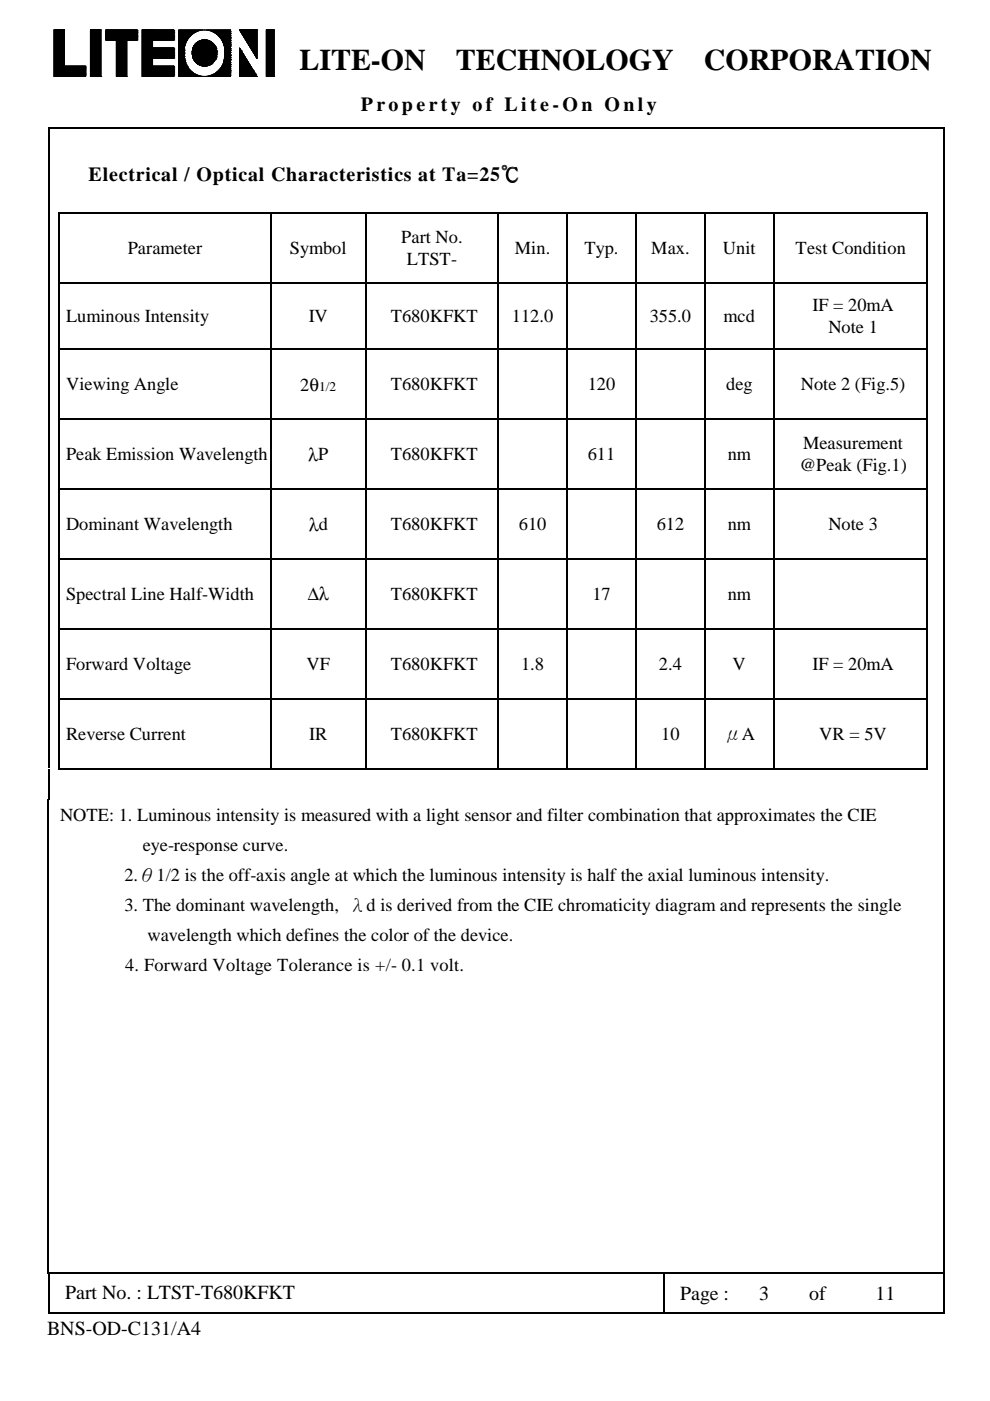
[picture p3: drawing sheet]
<svg xmlns="http://www.w3.org/2000/svg" width="210mm" height="297mm" viewBox="0 0 210 297" stroke-linecap="round" stroke-linejoin="round" font-family="sans-serif">
<g fill="none" stroke="#000" stroke-width=".21">
<path d="M11.5 6.3h.1M11.5 6.3v9.9h6.6v-2.2h-4.6M11.5 6.3h2.2v9.9M11.5 6.3v9.9M11.6 16.2h.1M11.6 6.3v9.9M11.6 6.3h.1M11.7 16.2h.1M11.7 6.3v9.9M11.8 6.3v9.9M11.8 6.3h.1M11.9 6.3h.1"/>
<path d="M11.9 6.3v9.9M11.9 16.2h.1M12 6.3v9.9M12 6.3h.1M12.1 6.3v9.9M12.1 16.2h.1M12.2 6.3h.1M12.2 6.3v9.9M12.3 6.3v9.9M12.3 16.2h.1M12.4 6.3v9.9M12.4 6.3h.1"/>
<path d="M12.5 16.2h.1M12.5 6.3v9.9M12.6 6.3h.1M12.6 6.3v9.9M12.7 16.2h.1M12.7 6.3v9.9M12.7 6.3h.1M12.8 6.3v9.9M12.8 16.2h.1M12.9 16.2h.1M12.9 6.3v9.9M13 6.3h.1"/>
<path d="M13 6.3v9.9M13 16.2h.1M13.1 6.3v9.9M13.1 6.3h.1M13.2 16.2h.1M13.2 6.3v9.9M13.3 6.3v9.9M13.3 6.3h.1M13.4 16.2h.1M13.4 6.3v9.9M13.5 6.3v9.9M13.5 6.3h.1"/>
<path d="M13.5 14.1h.1M13.5 14.3h.1M13.5 14.5h.1M13.5 14.7h.1M13.5 14.9h.1M13.5 15.1h.1M13.5 15.2h.1M13.5 15.5h.1M13.5 15.6h.1M13.5 15.8h.1M13.5 16h.1M13.5 16.2h.1"/>
<path d="M13.5 14.1h4.6M13.5 14.2h4.6M13.5 14.3h4.6M13.5 14.4h4.6M13.5 14.5h4.6M13.5 14.6h4.6M13.5 14.7h4.6M13.5 14.8h4.6M13.5 14.9h4.6M13.5 15h4.6M13.5 15.1h4.6M13.5 15.2h4.6"/>
<path d="M13.5 15.3h4.6M13.5 15.4h4.6M13.5 15.5h4.6M13.5 15.6h4.6M13.5 15.7h4.6M13.5 15.8h4.6M13.5 15.9h4.6M13.5 16h4.6M13.5 16.1h4.6M13.5 16.2h4.6M13.6 16.2h.1M13.6 6.3v9.9"/>
<path d="M18.1 14.1h.1M18.1 14.2h.1M18.1 14.4h.1M18.1 14.6h.1M18.1 14.8h.1M18.1 15h.1M18.1 15.2h.1M18.1 15.4h.1M18.1 15.5h.1M18.1 15.7h.1M18.1 15.9h.1M18.1 16.1h.1"/>
<path d="M19.2 6.3h2.2l-.1 9.9h-2.1zM19.2 6.3v9.9M19.3 6.3h.1M19.3 6.3v9.9M19.3 16.2h.1M19.4 16.2h.1M19.4 6.3v9.9M19.5 6.3h.1M19.5 6.3v9.9M19.6 16.2h.1M19.6 6.3v9.9M19.6 6.3h.1"/>
<path d="M19.7 16.2h.1M19.7 6.3v9.9M19.8 6.3v9.9M19.8 6.3h.1M19.9 6.3v9.9M19.9 16.2h.1M20 6.3v9.9M20 6.3h.1M20.1 6.3v9.9M20.1 16.2h.1M20.2 6.3v9.9M20.2 6.3h.1"/>
<path d="M20.3 16.2h.1M20.3 6.3v9.9M20.4 6.3h.1M20.4 6.3v9.9M20.4 16.2h.1M20.5 16.2h.1M20.5 6.3v9.9M20.6 6.3h.1M20.6 6.3v9.9M20.7 16.2h.1M20.7 6.3v9.9M20.7 6.3h.1"/>
<path d="M20.8 6.3v9.9M20.8 16.2h.1M20.9 6.3v9.9M20.9 6.3h.1M21 16.2h.1M21 6.3v9.9M21.1 6.3v9.9M21.1 6.3h.1M21.2 16.2h.1M21.2 6.3v9.9M21.3 6.3v9.9M21.3 6.3h.1"/>
<path d="M21.4 16.2h.1M22.5 6.3h.1M22.5 6.6h.1M22.5 6.7h.1M22.5 6.9h.1M22.5 7.1h.1M22.5 7.3h.1M22.5 7.5h.1M22.5 7.7h.1M22.5 7.9h.1M22.5 8h.1M22.5 8.2h.1"/>
<path d="M22.5 8.3h.1M22.5 8.4h.1M22.5 6.3h6.5v2.2M22.5 6.4h6.5M22.5 6.3v2.2h6.5M22.5 6.5h6.5M22.5 6.6h6.5M22.5 6.7h6.5M22.5 6.8h6.5M22.5 6.9h6.5M22.5 7h6.5M22.5 7.1h6.5"/>
<path d="M22.5 7.2h6.5M22.5 7.3h6.5M22.5 7.4h6.5M22.5 7.5h6.5M22.5 7.6h6.5M22.5 7.7h6.5M22.5 7.8h6.5M22.5 7.9h6.5M22.5 8h6.5M22.5 8.1h6.5M22.5 8.2h6.5M22.5 8.3h6.5"/>
<path d="M22.5 8.4h6.5M22.5 8.5h6.5M24.7 8.3h.1M24.7 8.3v7.9h2.2v-7.9M24.8 16.2h.1M24.8 8.3v7.9M24.9 8.3h.1M24.9 8.3v7.9M25 16.2h.1M25 8.3v7.9M25.1 8.3h.1M25.1 8.3v7.9"/>
<path d="M25.1 16.2h.1M25.2 8.3v7.9M25.2 8.3h.1M25.3 8.3v7.9M25.4 16.2h.1M25.4 8.3v7.9M25.4 8.3h.1M25.5 8.3v7.9M25.5 16.2h.1M25.6 8.3h.1M25.6 8.3v7.9M25.7 8.3v7.9"/>
<path d="M25.7 16.2h.1M25.8 8.3h.1M25.8 8.3v7.9M25.9 16.2h.1M25.9 8.3v7.9M26 8.3v7.9M26 8.3h.1M26.1 16.2h.1M26.1 8.3v7.9M26.2 8.3h.1M26.2 8.3v7.9M26.2 16.2h.1"/>
<path d="M26.3 8.3v7.9M26.3 8.3h.1M26.4 8.3v7.9M26.4 16.2h.1M26.5 16.2h.1M26.5 8.3v7.9M26.5 8.3h.1M26.6 8.3v7.9M26.6 16.2h.1M26.7 8.3v7.9M26.7 8.3h.1M26.8 8.3v7.9"/>
<path d="M26.8 16.2h.1M29 6.4h.1M29 6.5h.1M29 6.6h.1M29 6.8h.1M29 7h.1M29 7.2h.1M29 7.4h.1M29 7.6h.1M29 7.7h.1M29 7.8h.1M29 8h.1"/>
<path d="M29 8.1h.1M29 8.3h.1M29 8.5h.1M30.2 16.2h.1M30.2 6.3v9.9M30.3 6.3v9.9M30.3 6.3h.1M30.4 6.3v9.9M30.4 16.2h.1M30.5 6.3h.1M30.5 6.3v9.9M30.6 16.2h.1"/>
<path d="M30.6 6.3v9.9M30.6 6.3h.1M30.7 6.3v9.9M30.7 16.2h.1M30.8 16.2h.1M30.8 6.3v9.9M30.9 6.3h.1M30.9 6.3v9.9M30.9 16.2h.1M31 6.3v9.9M31 6.3h.1M31.1 6.3v9.9"/>
<path d="M31.1 16.2h.1M31.2 6.3v9.9M31.2 6.3h.1M31.3 16.2h.1M31.3 6.3v9.9M31.4 6.3v9.9M31.4 6.3h.1M31.5 16.2h.1M31.5 6.3v9.9M31.6 6.3h.1M31.6 6.3v9.9M31.7 16.2h.1"/>
<path d="M31.7 6.3v9.9M31.7 6.3h.1M31.8 6.3v9.9M31.9 16.2h.1M31.9 6.3v9.9M32 6.3h.1M32 6.3v9.9M32 16.2h.1M32.1 6.3h.1M32.1 6.3v9.9M32.2 6.3v9.9M32.2 16.2h.1"/>
<path d="M32.2 6.3h.1M32.2 6.6h.1M32.2 6.7h.1M32.2 6.9h.1M32.2 7.1h.1M32.2 7.3h.1M32.2 7.5h.1M32.2 7.7h.1M32.2 7.9h.1M32.2 8h.1M32.2 8.2h.1M32.2 8.3h.1"/>
<path d="M32.2 8.4h.1M32.2 10.3h.1M32.2 10.5h.1M32.2 10.7h.1M32.2 10.8h.1M32.2 10.9h.1M32.2 11h.1M32.2 11.2h.1M32.2 11.4h.1M32.2 11.6h.1M32.2 11.9h.1M32.2 12.1h.1"/>
<path d="M32.2 12.3h.1M32.2 14.1h.1M32.2 14.3h.1M32.2 14.5h.1M32.2 14.7h.1M32.2 14.9h.1M32.2 15.1h.1M32.2 15.2h.1M32.2 15.5h.1M32.2 15.6h.1M32.2 15.8h.1M32.2 16h.1"/>
<path d="M32.2 14h4.6v2.2h-6.7M32.2 14.1h4.6M32.2 14.2h4.6M32.2 14.3h4.6M32.2 14.4h4.6M32.2 14.5h4.6M32.2 14.6h4.6M32.2 14.7h4.6M32.2 14.8h4.6M32.2 14.9h4.6M32.2 15h4.6M32.2 15.1h4.6"/>
<path d="M32.2 15.2h4.6M32.2 15.3h4.6M32.2 15.4h4.6M32.2 15.5h4.6M32.2 15.6h4.6M32.2 15.7h4.6M32.2 15.8h4.6M32.2 15.9h4.6M32.2 16h4.6M32.2 16.1h4.6M32.2 16.2h4.6M32.2 6.4h4.6"/>
<path d="M32.2 6.5h4.6M32.2 6.6h4.6M32.2 6.7h4.6M32.2 6.8h4.6M32.2 6.9h4.6M32.2 7h4.6M32.2 7.1h4.6M32.2 7.2h4.6M32.2 7.3h4.6M32.2 7.4h4.6M32.2 7.5h4.6M32.2 7.6h4.6"/>
<path d="M32.2 7.7h4.6M32.2 7.8h4.6M32.2 7.9h4.6M32.2 8h4.6M32.2 8.1h4.6M32.2 8.2h4.6M32.2 8.3h4.6M32.2 8.4h4.6M32.2 8.5h4.6M32.2 10.2h4.6M32.2 10.3h4.6M32.2 10.4h4.6"/>
<path d="M32.2 10.5h4.6M32.2 10.6h4.6M32.2 10.7h4.6M32.2 10.8h4.6M32.2 10.9h4.6M32.2 11h4.6M32.2 11.1h4.6M32.2 11.2h4.6M32.2 11.3h4.6M32.2 11.4h4.6M32.2 11.5h4.6M32.2 11.6h4.6"/>
<path d="M32.2 11.8h4.6M32.2 11.9h4.6M32.2 12h4.6M32.2 12.1h4.6M32.2 12.2h4.6M32.2 12.3h4.6M32.2 12.4h4.6M32.3 6.3v9.9M32.3 6.3h.1M36.8 6.4h.1M36.8 6.5h.1M36.8 6.6h.1"/>
<path d="M36.8 6.8h.1M36.8 7h.1M36.8 7.2h.1M36.8 7.4h.1M36.8 7.6h.1M36.8 7.7h.1M36.8 7.8h.1M36.8 8h.1M36.8 8.1h.1M36.8 8.3h.1M36.8 8.5h.1M36.8 10.2h.1"/>
<path d="M36.8 10.4h.1M36.8 10.6h.1M36.8 10.8h.1M36.8 11h.1M36.8 11.1h.1M36.8 11.3h.1M36.8 11.5h.1M36.8 11.7h.1M36.8 11.8h.1M36.8 12h.1M36.8 12.1h.1M36.8 12.2h.1"/>
<path d="M36.8 12.4h.1M36.8 14.1h.1M36.8 14.2h.1M36.8 14.4h.1M36.8 14.6h.1M36.8 14.8h.1M36.8 15h.1M36.8 15.2h.1M36.8 15.4h.1M36.8 15.5h.1M36.8 15.7h.1M36.8 15.9h.1"/>
<path d="M36.8 16.1h.1M36.8 8.5v-2.2h-6.7v9.9M36.8 10.2v2.2M37.9 14.4h.1M37.9 14.3h.1M37.9 14h.1M37.9 13.9h.1M37.9 13.8h.1M37.9 13.6h.1M37.9 13.5h.1M37.9 13.1h.1M37.9 13h.1"/>
<path d="M37.9 12.7h.1M37.9 12.6h.1M37.9 12.3h.1M37.9 12.1h.1M37.9 11.8h.1M37.9 11.6h.1M37.9 14.8h.1M37.9 14.9h.1M37.9 15.2h.1M37.9 15.6h.1M37.9 15.7h.1M37.9 16.1h.1"/>
<path d="M37.9 11h.1M37.9 10.8h.1M37.9 10.6h.1M37.9 10.5h.1M37.9 10.1h.1M37.9 10h.1M37.9 9.4h.1M37.9 9.1h.1M37.9 9h.1M37.9 8.6h.1M37.9 8.5h.1M37.9 8.1h.1"/>
<path d="M37.9 8h.1M37.9 7.8h.1M37.9 7.7h.1M37.9 7.3h.1M37.9 7.2h.1M37.9 6.9h.1M37.9 6.5h.1M37.9 11.8h1.1l.2 .8M37.9 6.3h11v9.9h-11zM37.9 14.1h1.8M37.9 14.1h1.9M37.9 14.2h1.9"/>
<path d="M37.9 14.3h1.9h-1.9M37.9 14.4h2M37.9 14.4h2.1M37.9 14.5h2.1M37.9 14.6h2.1M37.9 14.6h2.2M37.9 14.7h2.2M37.9 14.8h2.3M37.9 14.8l2.4 .1M37.9 14.9h2.4M37.9 14.9h2.5M37.9 15h2.6"/>
<path d="M37.9 15.1h2.6M37.9 15.2h2.7M37.9 15.2l2.9 .1M37.9 15.3h3M37.9 15.4h3M37.9 15.5h3.2M37.9 15.6h3.2M37.9 15.6h3.4M37.9 15.7h3.5M37.9 15.7h3.6M37.9 15.8h3.7M37.9 15.8l3.8 .1"/>
<path d="M37.9 15.9h4M37.9 16h4.1M37.9 16h4.2M37.9 16l4.5 .1M37.9 16.1h4.7M37.9 16.2h4.9M37.9 14h1.8M37.9 6.5h4.5M37.9 6.5h4.3M37.9 6.6h4.1M37.9 6.7h3.8M37.9 6.7h3.7"/>
<path d="M37.9 6.8h3.7M37.9 6.9h3.3M37.9 7h3.2M37.9 7.1h3.1M37.9 7.2h3M37.9 7.3h2.8M37.9 7.4h2.7M37.9 7.5h2.5M37.9 7.6h2.5M37.9 7.7h2.3M37.9 7.8h2.3M37.9 7.8h2.2"/>
<path d="M37.9 7.9h2.2M37.9 8h2.1M37.9 8.1h2M37.9 8.2h2M37.9 8.3h1.9M37.9 8.4h1.9M37.9 8.4h1.8M37.9 8.5h1.8M37.9 10.1h1.2l-1.2 .1M37.9 10.2h1.2M37.9 10.3h1.2M37.9 10.3h1.1"/>
<path d="M37.9 10.4h1.1M37.9 10.5h1.1M37.9 10.6h1.1M37.9 10.7h1.1M37.9 10.8h1.1M37.9 10.9h1.1M37.9 11h1.1M37.9 11.1h1.1M37.9 11.2h1.1M37.9 11.3h1.1M37.9 11.4h1.1M37.9 11.5h1.1"/>
<path d="M37.9 11.6h1.1M37.9 11.9h1.2h-1.2M37.9 12h1.2M37.9 12.1h1.2v.2h-1.2M37.9 12.1h1.2M37.9 12.2h1.2M37.9 12.4h1.2M37.9 12.5h1.3v.1M37.9 12.6h1.3M37.9 12.6h1.3l-1.3 .1M37.9 12.7h1.3M37.9 12.8h1.3"/>
<path d="M37.9 12.9l1.3 .1M37.9 13h1.4M37.9 13.1l1.4 .1-1.4-.1M37.9 13.5h1.5M37.9 13.3h1.5M37.9 13.3h1.4M37.9 13.8h1.6M37.9 13.7h1.6M37.9 13.8h1.7M37.9 13.9h1.7M37.9 13.2h1.4M37.9 13.6h1.6"/>
<path d="M37.9 10.1h1.2M37.9 9.9l1.2 .1h-1.2M37.9 9.9h1.2M37.9 9.8h1.3M37.9 9.7h1.3M37.9 9.5l1.3 .1v.1h-1.3M37.9 9.6h1.3M37.9 9.1h1.5M37.9 9.3h1.4l-1.4 .1M37.9 9.4h1.4M37.9 8.7h1.6M37.9 8.8h1.6"/>
<path d="M37.9 9.3h1.4M37.9 8.6h1.7M37.9 8.9h1.6M37.9 13.4h1.5M37.9 9h1.5M37.9 8.7h1.7M39 11.4h.1M39 11.3h.1M39 11.1h.1M39 10.8h.1M39 10.7h.1M39 10.4h.1"/>
<path d="M39 10.3v1.5h-1.1M39.1 12h.1M39.1 12.4h.1M39.2 9.7l-.2 .6M39.2 12.6l.2 .8M39.2 9.7v.1M39.2 12.8h.1M39.2 9.4l-1.3 .1M39.3 13.3h.1M39.4 13.4l.9 1.5M39.4 9.1l-.2 .6M39.4 9.1l-1.5 .1"/>
<path d="M39.4 13.3v.1M39.5 8.9l-1.6 .1M39.5 13.8h.1M39.7 8.5v.1M39.7 14h.1M39.8 14.1h.1M39.8 8.4l-.4 .7M39.8 8.3h-1.9M40.3 14.9l.9 .7 .5 .2M40.3 7.7h-2.4M40.5 7.5h-2.6M40.8 11.1h.1"/>
<path d="M40.8 11.3h.1M40.8 11.5h.1M40.8 11h.1M40.8 11.5h2.4v2.5h.3v-2.4M40.8 7.2l-2.9 .1M40.8 10.9h2.3M40.8 11h2.5M40.8 11.1h5.1M40.8 11.2h5.1M40.8 11.3h5.1M40.8 11.6h2.4M40.8 11.6h.1"/>
<path d="M40.8 11.7h.1M40.8 11.8h.1M40.8 10.8h.1M40.8 10.6h.1M40.8 10.5h2.1M40.8 10.6h2.2M40.8 10.6l2.3 .1M40.8 11.8h2.2M40.8 11.9h2.1M40.8 11.9h.1M40.9 12h.1M40.9 10.4h.1"/>
<path d="M40.9 10.4h1.9M40.9 10.5l-.1 .5h5.1M40.9 11.9h1.9v2M40.9 12h1.9M40.9 11.9l.1 .5M40.9 10.5l.2 .1M40.9 10.5l2.4 .5M40.9 12.1h.1M40.9 10.3h1.7v-1.7v1.7M40.9 10.3h1.8M40.9 12.1h1.7l.1 1.8M40.9 12.2h1.7"/>
<path d="M40.9 10.2h.1M40.9 10.2h1.6M40.9 12.4h1.5M40.9 10.1h1.6v-1.5l-.1 1.5M41 12.4h1.3M41 12.4l.2 .4M41 10h1.3M41 10l2.3 1M41 10l-.1 .5M41 12.5h.1M41 9.9h.1M41 12.4v.1"/>
<path d="M41 12.5h1.2v1.3M41 9.9h1.2M41.1 9.8h.1M41.1 12.6h1.1M41.1 12.6v.1M41.1 10.1h.1M41.1 9.8h1.1M41.1 9.7v.1M41.1 12.7h1M41.1 12.7h.1M41.1 9.7l1 .1M41.1 9.7h.1"/>
<path d="M41.1 12.7h.9v.9M41.1 12.8h.9M41.2 11.8l-.2 .1M41.2 12.3l-.1 .1M41.2 12.8h.8M41.2 9.5l.8 .1M41.2 12.8l.7 .1v.6M41.2 12.9h.7M41.2 12.8l.3 .4M41.2 10.1l.2 .1M41.2 10.6l.3 .1M41.2 9.5l.7 .1"/>
<path d="M41.2 9.6l2.1 1.4M41.2 9.6l-.2 .4M41.3 9.4h.1M41.3 9.7h.1M41.3 12.7l-.1 .1M41.3 13h.1M41.3 13h.5M41.3 13h.4M41.3 9.4h.5M41.4 13.1h.1M41.4 12.2l-.1 .1M41.4 12.7h.1"/>
<path d="M41.4 13.1h.3M41.4 10.2l.2 .1M41.4 9.3h.2M41.5 12.7h.1M41.5 6.8l-3.6 .1M41.5 9.7v.1M41.5 9.8h.1M41.5 11.8h-.1M41.5 13.2l.5 .3M41.5 9.2l1.8 1.8M41.5 9.2l-.3 .4M41.6 12.6h.1"/>
<path d="M41.6 9.8h.1M41.6 13.2v.1M41.6 9.2v.1M41.6 12.6l-.2 .1M41.6 9.8l.2 .2M41.6 9.1v.2l-.2 .1h.3M41.6 10.3l.1 .1M41.7 10.7l.3 .1M41.7 13.4h.1M41.7 15.8l1.1 .4M41.7 6.7l1.6-.4 1.7 .4M41.7 6.7a4.4 4.4 0 0 0-1.9 1.7"/>
<path d="M41.7 13l.1 .5M41.7 9.1v.3M41.7 9.1h.1M41.7 13v.3l-.1-.2h-.2M41.8 13h.1M41.8 9h.1M41.8 11.7l-.1 .1M41.8 12.1l-.3 .1M41.8 12.4l-.2 .2M41.8 9v.5h-.5M41.8 13v.5M41.8 10.4h.1"/>
<path d="M41.8 10l.2 .1M41.9 8.9v.7M41.9 9l-.1 .5M41.9 12.9l-.1 .6M41.9 13.5h.1M41.9 8.9h.1M42 12.8h.1M42 6.6h-4.1M42 12l-.2 .1M42 8.9v.8M42 12.8v.7M42 13.5l.4 .3"/>
<path d="M42 10.4l.7 .4M42 8.9l1.3 2.1M42 8.9l-.5 .3M42 13.6l.1-.9v1M42 9h.1M42 9.7v-.9l.1 .9M42 8.8v.9h-.9M42 13.5h.1M42 10.1l.2 .2M42 9.1h.1M42 9.7h-.9M42.1 10.8h.3"/>
<path d="M42.1 12.7h.1M42.1 13.3h.1M42.1 8.8h.1M42.1 13.7h.1M42.1 9.2h.1M42.2 12.6h.1M42.2 13.2h.1M42.2 8.8h.1M42.2 11.9l-.2 .1M42.2 12.2l-.4 .2M42.2 12.6v1.1l.1-1.2 .1 1.3M42.2 12.6h-1.1"/>
<path d="M42.2 8.8v1.1h-1.2M42.2 9.3l.1 .1M42.2 9.9l.1-1.2v1.3M42.2 13.8h.1M42.2 9.4h.1M42.2 11.6l-.2 .1M42.2 13.1l-.2 .3M42.2 8.7v1.2M42.3 10.3l.1 .1M42.3 12.4h.1M42.3 8.7h.1M42.3 11.8l-.1 .1"/>
<path d="M42.3 9.5h.1M42.4 12.1l-.2 .1M42.4 12.4l.1-.1v1.5M42.4 8.6l-.1 1.4h-1.3M42.4 12.4v1.4M42.4 13.8l.4 .1M42.4 9.5l.1 .2M42.4 8.6v.1M42.4 8.6l.9 2.4M42.4 8.6l-.4 .3M42.4 10.1l-1.5 .1M42.4 12.3v1.5h.1"/>
<path d="M42.4 12.9l-.2 .2M42.4 10.4l.2 .1M42.4 8.8l.2 .3M42.5 12.3h.1M42.5 8.6h.1M42.5 12.2l-1.6 .1h1.6M42.5 11.8h-.1M42.5 8.6v1.6M42.5 12.3v1.5M42.5 13.5l-.1 .2M42.5 9.7l.2 .3M42.5 10.8l.2 .1"/>
<path d="M42.5 12.2l.2-.1 .1 1.8M42.6 13.9h.1M42.6 10.2l-1.7 .1M42.6 12.1v1.8M42.6 13.4l-.1 .1M42.6 9.2l.1 .1M42.6 11.9l-.2 .2M42.6 11.7v.1M42.6 10.5l.1 .1M42.7 8.6h.1M42.7 11.5l-.3 .1M42.7 8.6v1.8"/>
<path d="M42.7 12.5l-.3 .3M42.7 13.1l-.1 .2M42.7 9.4h.1M42.7 12.1h.1M42.7 10.6h.1M42.7 6.4h-4.8M42.7 12l-1.8 .1h1.8M42.7 11.8v.1M42.7 10.6l.1 .1M42.7 12.1v1.8M42.7 13v.1M42.7 9.5l.1 .2"/>
<path d="M42.7 10.1l.2 .2M42.8 12v-.1v2M42.8 10.8h.1M42.8 13.9h.1M42.8 10.5h-1.9M42.8 11.6l-.1 .1M42.8 8.5v2M42.8 11.8h.1M42.8 12.3l-.1 .1M42.8 12.8l-.1 .2M42.8 9.7l.1 .2M42.8 8.5v.1"/>
<path d="M42.8 10.9l.3 .1M42.8 8.5v2h-1.9M42.8 13.9l.5 .1M42.8 8.5l.5 2.5M42.8 8.5l-.4 .1M42.9 11.9h.1M42.9 12.1h.1M42.9 8.5h.1M42.9 8.5v2.1M42.9 11.7v.1M42.9 12.1l-.1 .1M42.9 12.6l-.1 .1"/>
<path d="M42.9 13.8l-.1 .1M42.9 10.3l.1 .1M42.9 8.8l.1 .3M42.9 9.9l.1 .1M42.9 10.6l.1-2.1v2.2h-2.2M42.9 11.5h-.1M43 14h.1M43 10.8h.1M43 10.4h.1M43 10.4l.1 .1M43 12h.1M43 12.1h-.1"/>
<path d="M43 11.6v.1M43 11.8v2.2M43 12.4l-.1 .2M43 13.4l-.1 .3M43 10.1l.1 .1M43 10.8v.1M43 9.2l.1 .2M43 11.8l-.1 2.2v-2.1M43 11.5l-.1 .1M43 11.8l.1 2.2M43.1 11.6h.1M43.1 11.9h.1"/>
<path d="M43.1 8.5h.1M43.1 10.6l.1 .2M43.1 8.5v2.3l-.2-.1M43.1 11.6h-.1M43.1 12.2l-.1 .2M43.1 13l-.1 .3M43.1 9.6v.2M43.1 10.3v.1M43.1 11.7l-.1 2.3M43.1 11.6l-2.3 .1M43.1 14h.1M43.1 10.7h.1"/>
<path d="M43.1 8.5v2.3h-2.3M43.1 8.5v2.3h-2.3v.7l2.4-.1M43.1 11.6h-2.3M43.1 11.8l-.1 .2M43.1 11.6v.1M43.1 11.5v2.5M43.1 11.5h.1M43.1 12.6v.3M43.1 10l.1 .2M43.1 10.5l.1 .1M43.2 10.8h.1M43.2 8.5v2.4h-2.4"/>
<path d="M43.2 11.7l-.1 .1M43.2 10.6h.1M43.2 8.5h.1M43.2 11.6v.1M43.2 11.8l-.1 .3M43.2 12.2l-.1 .3M43.2 10.7l.1 .1M43.2 10.4l.1 .1M43.3 8.5h.1M43.3 8.5v2.4M43.3 11.6v2.4M43.3 11.7l-.1 .1"/>
<path d="M43.3 12l-.1 .1M43.3 11h.1M43.3 11.2h.1M43.3 14h.1M43.3 11.3h.1M43.3 11.1h.1M43.3 8.5v2.3v-.2M43.3 11.4h2.6M43.3 8.4v5.6M43.3 11.4l-2.3 1M43.3 11.4l-2.4 .5M43.3 11.4l-1.8 1.8"/>
<path d="M43.3 11.4l-2.1 1.4M43.3 11.4l-1.3 2.1M43.3 11.4l-.9 2.4M43.3 11.4l-.5 2.5M43.3 11.5v2.5M43.3 11.4l.6 2.5M43.3 11.4l.1 2.6M43.3 11.4l1.1 2.4M43.3 11.4l1.9 1.8M43.3 11.4l1.5 2.1M43.3 11.4l2.2 1.4M43.3 11.4l2.5 1"/>
<path d="M43.3 11.4l2.6 .5M43.3 8.4l.1 .1M43.3 8.4l.6 .1M43.3 8.4l-.5 .1M43.4 8.5h.1M43.4 10.8l.1-2.3 .1 2.3M43.4 8.5v2.4v-.1M43.4 11.9l.1 .2M43.5 11.7v.1M43.5 14h.1M43.5 10.8h2.4M43.5 8.5v2.3h2.4"/>
<path d="M43.5 11h2.4M43.5 11.5v2.5M43.5 12.3l.1 .2M43.5 11.8l.2 .3M43.5 11.6l.1 .2M43.5 10.3l-.1 .3M43.6 11.5h2.3M43.6 10.7h.1M43.6 11.6v2.4v-2.4h2.3M43.6 10.8l2.3 .1M43.6 10.9h2.3v.5M43.6 11.6h2.3v.3"/>
<path d="M43.6 11.8h.1M43.6 10.5l-.1 .1M43.6 8.5v2.3M43.6 12.7l.1 .3M43.6 9.9l-.1 .3M43.6 8.5h.2v2.1M43.6 11.8l.2 .3M43.6 10.4h.1M43.6 11.4l.3 .1M43.7 11.9h.1M43.7 14h.1M43.7 10.5h.1"/>
<path d="M43.7 10.7h2.2M43.7 8.5v2.2l2.2 .1M43.7 11.8h2.2M43.7 11.7v2.3M43.7 12.2v.1M43.7 11.5l.1 .1M43.7 11.6l.1 .1M43.7 13.1v.2M43.7 9.5l-.1 .2M43.7 10.3l-.1 .1M43.7 12h.1M43.7 10.8v.1"/>
<path d="M43.7 13.4l.1 .3M43.7 12.4l.1 .1M43.7 8.5v2.2M43.7 11.8v2.2M43.7 9.2v.2M43.8 11.8v2.2v-2.1h2.1M43.8 8.5h.1M43.8 10.4h-.1M43.8 10.5h2.1M43.8 12.1h.1M43.8 10l-.1 .2M43.8 13.8l.1 .1"/>
<path d="M43.8 8.5v2.1M43.8 12.6l.1 .1M43.8 11.7l.1 .1M43.8 8.8l-.1 .3M43.9 10.5h2M43.9 10.7l-.3 .1M43.9 13.9l-.6 .1M43.9 12.1v.1M43.9 8.5l-.6 2.5M43.9 8.5l.5 .1M43.9 13.9h.1M43.9 10.5v-2v1.9h2v.2h-2.3v.2"/>
<path d="M43.9 12h2M43.9 10.9h-.1M43.9 12.7l.2 .4M43.9 12.2l.2 .2M43.9 11.8l.2 .1M43.9 11.6l.3 .2M43.9 10.8h-.1M43.9 12v1.9l.1-1.8M44 8.6h.1M44 16.2h4.9M44 12.1h1.8M44 10.1l-.2 .2"/>
<path d="M44 10.6l-.1 .1M44 8.6v1.8M44 6.4h4.9M44.1 10.3h1.7M44.1 10.3l1.7 .1M44.1 12.1h1.7M44.1 9.4l-.3 .5M44.1 12.5l.3 .5M44.1 13.1l.1 .2M44.1 11.5l.2 .1M44.1 12.1v1.8l.1-1.7M44.1 11.9l.2 .2"/>
<path d="M44.2 12.2h.1M44.2 8.6h.1M44.2 16.1h4.7M44.2 10.2h1.6h-1.6M44.2 12.2h1.6M44.2 10.2l-.2-1.6v1.8M44.2 9.9l-.2 .2M44.2 10.7l-.2 .1M44.2 9.2l-.1 .1M44.2 8.6v1.6M44.2 13.4v.1M44.2 10.8l-.1 .1"/>
<path d="M44.2 13.8h.1M44.2 10.4l-.2 .2M44.2 10.2l.1-1.6-.1 1.6M44.2 13.5l.1 .1M44.2 11.8h.1M44.2 10.1h1.6M44.3 16.1h4.6M44.3 8.9l-.1 .2M44.3 8.8v1.2h1.5M44.3 10.4h.1M44.3 10.1h1.5M44.3 9.7l-.1 .1"/>
<path d="M44.3 6.5h4.6M44.3 12.4l.1 1.4M44.4 9.5h.1M44.4 9.5l-.1 .1M44.4 12.4h1.3M44.4 13.8l-.5 .1M44.4 8.6v1.4M44.4 12.1h.1M44.4 12.1l.2 .2M44.4 11.8l.3 .2M44.4 10.6l-.2 .1M44.4 10h1.3"/>
<path d="M44.4 8.6l.4 .3M44.4 8.6l-1.1 2.4M44.4 12.4v1.4M44.4 13.8h.1M44.4 10.3h.1M44.4 13.1h.1M44.4 9.4v.1M44.4 8.7v1.3M44.4 8.7v1.2M44.4 11.6l.4 .1M44.4 9.4h.1M44.4 8.7h.1"/>
<path d="M44.5 12.2h.1M44.5 9.3h.1M44.5 9.9h1.2M44.5 13.7v-1.1l1.2-.1h-1.3v1.3M44.5 12.6h1.1M44.5 10.5l-.1 .1M44.5 10.2l-.1 .2M44.5 8.7v1.2M44.5 13.2l.2 .2M44.5 9.8h1.1M44.6 6.5h4.3M44.6 12.6l-.1 1.2"/>
<path d="M44.6 13.3h.1M44.6 13.7h.1M44.6 10.8h-.3M44.6 8.8l.1 .9h.9h-.9M44.6 9.2l-.1 .2M44.6 8.8v1M44.6 8.8v1h1M44.6 10.2h.1M44.7 16h4.2M44.7 12.7h.9l-.9 .1v.8M44.7 13.4h.1M44.7 12.7v.9"/>
<path d="M44.7 13.6h.1M44.7 12.7h.1M44.7 10.1h.1M44.7 6.6h4.2M44.7 13.5h.1M44.7 12.3h.1M44.7 12.3l.1 .1M44.7 10.4l-.1 .1M44.7 8.8v.9M44.7 12l.4 .1M44.8 13.5h.1M44.8 12.4h.1"/>
<path d="M44.8 6.6h4.1M44.8 8.9v.7l.6 .1M44.8 13.5l-.4 .3M44.8 10l-.2 .2M44.8 12.4l.2 .1M44.8 9.6h.7M44.8 8.9l-.2 .2M44.8 8.9l.4 .3M44.8 8.9l-1.5 2.1M44.8 15.9h4.1M44.8 8.9l.1 .6h.5l-.5-.1M44.8 12.9h.7h-.7v.6"/>
<path d="M44.8 8.9v.7M44.9 10.4h-.1M44.9 12.9v.6l.1-.5M44.9 13h.5M44.9 11.7l.1 .1M45 13.4h.1M45 6.7a4.2 4.2 0 0 1 2 1.7M45 15.9h3.9M45 6.7h3.9M45 9.1l.1 .2M45 13.1h.3M45 9.1v.3"/>
<path d="M45 9.1v.3h.3M45 10.7l-.2 .1M45 13.1v.3l.1-.3M45 12.5l.2 .2M45.1 13.1h.1M45.1 6.7h3.8M45.1 13.1h.2M45.1 10.3l-.1 .1M45.1 13.3h.1M45.1 9.1v.2M45.1 9.3h.2h-.2M45.1 9.8l-.3 .2"/>
<path d="M45.2 15.8h3.7M45.2 6.8h3.7M45.2 9.2l-1.9 1.8M45.2 13.2l-.4 .3M45.2 12.1v.1M45.2 11.8h.1M45.2 9.2l.3 .4M45.2 15.7h3.7M45.3 6.8h3.6M45.3 12.7l.1 .1M45.3 13.1l-.1 .1M45.3 12.2l.1 .1"/>
<path d="M45.3 15.7h3.6M45.3 13.1l-.3-.1v.4M45.4 9.7l-.2 .1M45.4 12.9v.1M45.5 15.6h3.4M45.5 6.9h3.4M45.5 10.6l-.3 .1M45.5 10.1l-.3 .2M45.5 12.3l.3 .1M45.5 11.8l.2 .1M45.5 12.8h-.7v.7M45.5 12.8l-.3 .4"/>
<path d="M45.5 9.6l.3 .4M45.5 9.6l-2.2 1.4M45.6 15.6h3.3M45.6 7h3.3M45.6 12.7h.1M45.6 12.7h-1v1M45.6 12.6h.1M45.6 15.5h3.3M45.6 9.8l-1.1 .1M45.7 9.9h.1M45.7 15.5h3.2M45.7 10l-.1 .1"/>
<path d="M45.7 12.4h.1M45.7 7.1h3.2M45.7 10.5l-.1 .1M45.7 9.9v.1M45.8 12.3l-1.5 .1M45.8 12.4h-1.4v1.4M45.8 12.4l-.3 .4M45.8 10l-2.5 1M45.8 10l.1 .5M45.8 12.3h.1M45.8 10.3h.1M45.8 15.4h3.1"/>
<path d="M45.8 7.2h3.1M45.8 12.1l-1.6 .1v1.6M45.8 12.3h-1.6v1.5M45.8 12.1h.1M45.9 11.9h.1M45.9 10.7h.1M45.9 15.3h3M45.9 7.2h3M45.9 12l-2-.1v2M45.9 12h-1.9v1.9M45.9 11.9l-.1 .5M45.9 10.5v.5"/>
<path d="M45.9 10.5l-2.6 .5M45.9 11.6h.1M45.9 11.4h.1M45.9 11.2h.1M45.9 11h.1M45.9 10.9h.1M45.9 10.8h.1M45.9 11.4h-5.1l.1 .5M45.9 11.5l-2.4 .1M45.9 11.4v.5M46 7.3h2.9M46.1 15.2h2.8"/>
<path d="M46.1 7.4h2.8M46.2 15.1h2.7M46.2 7.5h2.7M46.3 15h2.6M46.3 7.5h2.6M46.4 14.9h2.5M46.4 7.6h2.5M46.4 7.7h2.5M46.4 14.9a4.4 4.4 0 0 1-3.6 1.3M46.5 14.8h2.4M46.5 7.7h2.4M46.5 7.8h2.4"/>
<path d="M46.6 14.7h2.3M46.6 7.8h2.3M46.6 7.9h2.3M46.6 14.6h2.3M46.7 8h2.2M46.7 14.6h2.2M46.7 14.5h2.2M46.8 14.4h2.1M46.8 8.1h2.1M46.8 8.2h2.1M46.9 14.3h2M46.9 14.4h2"/>
<path d="M46.9 8.2h2M46.9 8.3h2M46.9 14.2h2M47 14.2l-.6 .7M47 8.4l.4 .7M47 8.4h1.9M47 14.1h1.9M47 14h1.9M47 8.5h1.9M47.1 13.9h1.8M47.2 13.8h.1M47.2 13.8h1.7"/>
<path d="M47.2 8.7h1.7M47.2 8.8h.1M47.2 8.8h1.7M47.2 13.7h1.7M47.3 13.5h1.6M47.3 13.6h1.6M47.3 9.1h1.6M47.4 9.2h.1M47.4 13.4l-.4 .8M47.4 9.1l.1 .6M47.4 13.3h1.5M47.4 9.1h1.5"/>
<path d="M47.4 9.1h.1M47.4 13.4h1.5M47.4 9.3h.1M47.4 13.2h1.5M47.4 9.3h1.5M47.5 13h.1M47.5 13.1h.1M47.5 13h1.4M47.5 13.1h1.4M47.5 9.4h1.4M47.5 12.9h.1M47.5 9.5h.1"/>
<path d="M47.5 12.8h1.4M47.5 12.9h1.4M47.5 9.5h1.4M47.5 12.6l-.1 .8M47.5 9.7l.2 .6M47.5 12.6h1.4M47.5 12.6l1.4 .1M47.5 9.7h1.4M47.6 12.4h.1M47.6 10h.1M47.6 12.2h1.3M47.6 12.4h1.3"/>
<path d="M47.6 12.5h1.3M47.6 12.6h1.3M47.6 9.9h1.3M47.6 9.8h1.3M47.6 9.8v.1M47.6 12.5h.1M47.6 10.1h.1M47.6 12h1.3M47.6 12.1h1.3M47.6 10.1h1.3M47.6 10h1.3M47.7 12h.1"/>
<path d="M47.7 11.4h.1M47.7 11.3h.1M47.7 10.5h.1M47.7 10.6h.1M47.7 11.8l-.2 .8M47.7 10.3v.6M47.7 10.2h1.2M47.7 10.3h1.2M47.7 10.5h1.2M47.7 10.6h1.2M47.7 10.6l1.2 .1M47.7 11.3h1.2"/>
<path d="M47.7 11.4h1.2M47.7 11.5h1.2M47.7 11.6h1.2M47.7 11.5v.1h1.2M47.7 11.8h1.2M47.7 11.9h1.2M47.7 11.8v.1h1.2M47.7 12h1.2M47.7 10.8h.1M47.7 11h.1M47.7 10.9v.9M47.7 10.8h1.2"/>
<path d="M47.7 10.9h1.2M47.7 11h1.2M47.7 11.1h1.2M47.7 11.2h1.2M48.9 12.7h.1M48.9 12.6h.1M48.9 12.3h.1M48.9 12.1h.1M48.9 11.8h.1M48.9 11.6h.1M48.9 13.3h.1M48.9 13.7h.1"/>
<path d="M48.9 13.8h.1M48.9 14.1h.1M48.9 9.7h.1M48.9 9.8h.1M48.9 10.3h.1M48.9 10.4h.1M48.9 10.7h.1M48.9 10.8h.1M48.9 11.1h.1M48.9 9.4h.1M48.9 9.1h.1M48.9 9h.1"/>
<path d="M48.9 8.6h.1M48.9 8.5h.1M48.9 8.1h.1M48.9 14.6h.1M48.9 15h.1M48.9 15.1h.1M48.9 15.5h.1M48.9 15.9h.1M48.9 6.6h.1M48.9 7h.1M48.9 7.1h.1M48.9 7.5h.1"/>
<path d="M48.9 7.9h.1M48.9 8h.1M48.9 14.1l-1.9 .1M48.9 10.2h-1.2v.1M48.9 10.4h-1.2l1.2 .1M48.9 10.8h-1.2M48.9 10.9h-1.2M48.9 11.1h-1.2l1.2 .1M48.9 12.1h-1.3v.2h1.3M48.9 12.7h-1.4l1.4 .1M48.9 9.6h-1.4l1.4 .1M48.9 9.3h-1.4l1.4 .1"/>
<path d="M48.9 8.6h-1.8h1.8M48.9 8.8h-1.7l1.7 .1M48.9 8.9h-1.6l1.6 .1M48.9 13.3h-1.5M50.8 10.2l3.7 6h-3.7zM50.8 6.3h3.7v6.1zM50.8 16.2v-5.9l.1 5.9M50.8 6.3v.1M50.9 16.2h.1M50.9 10.4v5.8M50.9 6.3v.2M50.9 6.3l.1 .3v-.3"/>
<path d="M51 6.3h.1M51 10.5v5.7M51 10.5l.1 .1M51.1 16.2h.1M51.1 6.7h.1M51.1 10.6v5.6M51.1 6.3v.4M51.1 6.3v.6M51.1 10.8h.1M51.1 6.3h.1M51.1 10.8v5.4M51.1 6.9h.1"/>
<path d="M51.2 10.8h.1M51.2 6.3v.7M51.2 10.8v5.4M51.2 16.2h.1M51.2 10.9l.1 5.3M51.3 6.3l.1 .9M51.3 6.3h.1M51.3 6.3v.9M51.3 11v5.2M51.4 6.3h.1M51.4 6.3v1M51.4 11.1v5.1"/>
<path d="M51.4 16.2v-5l.1 5M51.4 6.3v1.1M51.4 16.2h.1M51.5 6.3l.1 1.3v-1.3M51.5 6.3h.1M51.5 6.3v1.2M51.5 11.3v4.9M51.6 16.2v-4.8v4.8M51.6 16.2h.1M51.6 6.3l.1 1.5v-1.5M51.6 11.5v.1M51.7 6.3h.1"/>
<path d="M51.7 6.3v1.5M51.7 11.6v4.6M51.7 16.2v-4.4l.1 4.4M51.8 16.2h.1M51.8 11.8v4.4M51.8 6.3v1.6M51.8 6.3l.1 1.9v-1.9M51.8 8h.1M51.9 6.3h.1M51.9 6.3v1.8M51.9 12v4.2M51.9 16.2v-4.1l.1 4.1"/>
<path d="M52 16.2h.1M52 8.3h.1M52 6.3v2M52 12.1v4.1M52 6.3l.1 2.2v-2.2M52 8.3l.1 .1M52.1 6.3h.1M52.1 16.2v-3.8l.1 3.8M52.2 16.2h.1M52.2 6.3v2.3M52.2 12.4v3.8M52.2 6.3h.1"/>
<path d="M52.2 6.3v2.4M52.2 12.5v3.7M52.3 12.6v3.6M52.3 16.2h.1M52.3 12.7l.1 3.5M52.3 6.3v2.5M52.4 6.3v2.6M52.4 6.3h.1M52.4 6.3l.1 2.8v-2.8M52.4 12.8v3.4M52.5 6.3h.1M52.5 12.9v3.3"/>
<path d="M52.5 13v3.2M52.5 16.2h.1M52.5 13.1l.1 3.1M52.5 6.3v2.9M52.6 6.3l.1 3.1M52.6 6.3h.1M52.6 6.3v3M52.6 13.2v3M52.7 6.3v3.1M52.7 16.2h.1M52.7 13.4v2.8M52.7 13.3v2.9"/>
<path d="M52.7 6.3l.1 3.2M52.8 6.3h.1M52.8 6.3v3.3M52.8 13.5v2.7M52.9 16.2h.1M52.9 6.3l.1 3.6M52.9 13.6v2.6M52.9 13.6v.1M52.9 13.6l-.1 2.6M53 6.3h.1M53 6.3v3.6M53 13.7v2.5"/>
<path d="M53 6.3v3.7v-3.7M53 13.8v2.4M53.1 16.2h.1M53.1 6.3l.1 3.9M53.1 13.9v2.3M53.1 14l-.1-.1v2.3M53.2 6.3h.1M53.2 6.3v3.9M53.2 14.1v2.1M53.2 16.2v-2.1l.1 2.1M53.3 16.2h.1M53.3 6.3v4.1"/>
<path d="M53.3 14.2v2M53.3 10.4h.1M53.3 6.3l.1 4.2v-4.2M53.3 6.3h.1M53.4 16.2v-1.8l.1 1.8M53.4 16.2h.1M53.4 6.3v4.3M53.4 14.5v1.7M53.5 6.3v4.4M53.5 6.3l.1 4.5M53.5 14.6v1.6M53.5 10.8h.1"/>
<path d="M53.6 6.3h.1M53.6 6.3v4.5M53.6 16.2h.1M53.6 14.9l.1 1.3M53.6 14.9v1.3M53.6 6.3v4.7M53.7 11h.1M53.7 6.3l.1 4.9v-4.9M53.7 15h.1M53.7 6.3h.1M53.8 16.2v-1.1v1.1M53.8 16.2h.1"/>
<path d="M53.8 6.3v5M53.8 15.2v1M53.8 6.3l.1 5.1v-5.1M53.9 6.3h.1M53.9 15.2v1M53.9 15.3l.1 .9M54 16.2h.1M54 6.3v5.2M54 15.4v.8M54 6.3l.1 5.3M54.1 6.3h.1M54.1 6.3v5.4"/>
<path d="M54.1 15.5v.7M54.1 15.6h.1M54.1 6.3v5.5M54.1 15.6v.6M54.1 15.7l.1 .5M54.2 16.2h.1M54.2 6.3v5.6M54.2 15.7v.5M54.2 6.3l.1 5.7M54.3 6.3h.1M54.3 6.3v5.8M54.3 15.8v.4"/>
<path d="M54.3 6.3l.1 5.9M54.3 16.2v-.2l.1 .2M54.4 16.2h.1M54.4 6.3l.1 6.1M54.4 6.3h.1M54.4 6.3v6M54.4 16.1v.1M56.5 6.3h.1M56.5 6.3h1.6v9.9h-1.6zM56.5 6.3v9.9M56.6 16.2h.1M56.6 6.3v9.9"/>
<path d="M56.6 6.3h.1M56.7 16.2h.1M56.7 6.3v9.9M56.8 16.2h.1M56.8 6.3v9.9M56.9 6.3h.1M56.9 6.3v9.9M56.9 16.2h.1M57 6.3v9.9M57 6.3h.1M57.1 6.3v9.9M57.1 16.2h.1"/>
<path d="M57.2 6.3h.1M57.2 6.3v9.9M57.3 16.2h.1M57.3 6.3v9.9M57.4 6.3v9.9M57.4 6.3h.1M57.5 16.2h.1M57.5 6.3v9.9M57.6 6.3h.1M57.6 6.3v9.9M57.7 16.2h.1M57.7 6.3v9.9"/>
<path d="M57.7 6.3h.1M57.8 6.3v9.9M57.8 16.2h.1M57.9 16.2h.1M57.9 6.3v9.9M58 6.3h.1M58 6.3v9.9M58 16.2h.1M58.1 6.3v9.9"/>
</g>
<g fill="#000">
<path d="M10.2 27.1h.2v.2h-.2zM200.1 27.1h.2v.2h-.2zM10.3 45.1h.2v.2h-.2zM12.4 45.1h.2v.2h-.2zM57.4 45.1h.2v.2h-.2zM77.4 45.1h.2v.2h-.2zM105.5 45.1h.2v.2h-.2zM120.1 45.1h.3v.2h-.3zM134.7 45.1h.3v.2h-.3zM149.3 45.1h.3v.2h-.3zM164 45.1h.2v.2h-.2zM196.5 45.1h.3v.2h-.3z"/>
<path d="M199.9 45.1h.3v.2h-.3zM10.3 59.9h.2v.3h-.2zM10.3 74h.2v.2h-.2zM12.4 59.9h.2v.3h-.2zM12.4 74h.2v.2h-.2zM57.4 59.9h.2v.3h-.2zM57.4 74h.2v.2h-.2zM77.4 59.9h.2v.3h-.2zM77.4 74h.2v.2h-.2zM105.5 59.9h.2v.3h-.2zM105.5 74h.2v.2h-.2zM120.1 59.9h.3v.3h-.3z"/>
<path d="M120.1 74h.3v.2h-.3zM134.7 59.9h.3v.3h-.3zM134.7 74h.3v.2h-.3zM149.3 59.9h.3v.3h-.3zM149.3 74h.3v.2h-.3zM164 59.9h.2v.3h-.2zM164 74h.2v.2h-.2zM196.5 59.9h.3v.3h-.3zM196.5 74h.3v.2h-.3zM199.9 59.9h.3v.3h-.3zM199.9 74h.3v.2h-.3zM10.3 88.8h.2v.2h-.2z"/>
<path d="M12.4 88.8h.2v.2h-.2zM57.4 88.8h.2v.2h-.2zM77.4 88.8h.2v.2h-.2zM105.5 88.8h.2v.2h-.2zM120.1 88.8h.3v.2h-.3zM134.7 88.8h.3v.2h-.3zM149.3 88.8h.3v.2h-.3zM164 88.8h.2v.2h-.2zM196.5 88.8h.3v.2h-.3zM199.9 88.8h.3v.2h-.3zM10.3 103.6h.2v.2h-.2zM10.3 118.4h.2v.3h-.2z"/>
<path d="M12.4 103.6h.2v.2h-.2zM12.4 118.4h.2v.3h-.2zM57.4 103.6h.2v.2h-.2zM57.4 118.4h.2v.3h-.2zM77.4 103.6h.2v.2h-.2zM77.4 118.4h.2v.3h-.2zM105.5 103.6h.2v.2h-.2zM105.5 118.4h.2v.3h-.2zM120.1 103.6h.3v.2h-.3zM120.1 118.4h.3v.3h-.3zM134.7 103.6h.3v.2h-.3zM134.7 118.4h.3v.3h-.3z"/>
<path d="M149.3 103.6h.3v.2h-.3zM149.3 118.4h.3v.3h-.3zM164 103.6h.2v.2h-.2zM164 118.4h.2v.3h-.2zM196.5 103.6h.3v.2h-.3zM196.5 118.4h.3v.3h-.3zM199.9 103.6h.3v.2h-.3zM199.9 118.4h.3v.3h-.3zM10.3 133.2h.2v.3h-.2zM12.4 133.2h.2v.3h-.2zM57.4 133.2h.2v.3h-.2zM77.4 133.2h.2v.3h-.2z"/>
<path d="M105.5 133.2h.2v.3h-.2zM120.1 133.2h.3v.3h-.3zM134.7 133.2h.3v.3h-.3zM149.3 133.2h.3v.3h-.3zM164 133.2h.2v.3h-.2zM196.5 133.2h.3v.3h-.3zM199.9 133.2h.3v.3h-.3zM10.3 148h.2v.3h-.2zM12.4 148h.2v.3h-.2zM57.4 148h.2v.3h-.2zM77.4 148h.2v.3h-.2zM105.5 148h.2v.3h-.2z"/>
<path d="M120.1 148h.3v.3h-.3zM134.7 148h.3v.3h-.3zM149.3 148h.3v.3h-.3zM164 148h.2v.3h-.2zM196.5 148h.3v.3h-.3zM199.9 148h.3v.3h-.3zM12.4 162.9h.2v.2h-.2zM57.4 162.9h.2v.2h-.2zM77.4 162.9h.2v.2h-.2zM105.5 162.9h.2v.2h-.2zM120.1 162.9h.3v.2h-.3zM134.7 162.9h.3v.2h-.3z"/>
<path d="M149.3 162.9h.3v.2h-.3zM164 162.9h.2v.2h-.2zM196.5 162.9h.3v.2h-.3zM200.1 162.9h.2v.2h-.2zM10.1 269.7h.3v.3h-.3zM10.2 278.2h.2v.3h-.2zM10.4 269.7h.2v.3h-.2zM140.6 269.7h.2v.3h-.2zM140.6 278.2h.2v.3h-.2zM200.1 269.7h.2v.3h-.2zM200.1 278.2h.2v.3h-.2z"/>
</g>
<g fill="none" stroke="#000" stroke-width=".25">
<path d="M10.3 27.3v17.8M10.4 27.2h189.7M200.2 27.3v17.8M10.4 45.3v14.6M12.5 45.3v14.6M12.6 45.2h44.8M57.5 45.3v14.6M57.6 45.2h19.8M77.5 45.3v14.6M77.6 45.2h27.9M105.6 45.3v14.6M105.7 45.2h14.4"/>
<path d="M120.2 45.3v14.6M120.4 45.2h14.3M134.8 45.3v14.6M135 45.2h14.3M149.4 45.3v14.6M149.6 45.2h14.4M164.1 45.3v14.6M164.2 45.2h32.3M196.6 45.3v14.6M200.1 45.3v14.6M10.4 60.2v13.8M10.4 74.2v14.6"/>
<path d="M12.5 60.2v13.8M12.5 74.2v14.6M12.6 60h44.8M12.6 74.1h44.8M57.5 60.2v13.8M57.5 74.2v14.6M57.6 60h19.8M57.6 74.1h19.8M77.5 60.2v13.8M77.5 74.2v14.6M77.6 60h27.9M77.6 74.1h27.9"/>
<path d="M105.6 60.2v13.8M105.6 74.2v14.6M105.7 60h14.4M105.7 74.1h14.4M120.2 60.2v13.8M120.2 74.2v14.6M120.4 60h14.3M120.4 74.1h14.3M134.8 60.2v13.8M134.8 74.2v14.6M135 60h14.3M135 74.1h14.3"/>
<path d="M149.4 60.2v13.8M149.4 74.2v14.6M149.6 60h14.4M149.6 74.1h14.4M164.1 60.2v13.8M164.1 74.2v14.6M164.2 60h32.3M164.2 74.1h32.3M196.6 60.2v13.8M196.6 74.2v14.6M200.1 60.2v13.8M200.1 74.2v14.6"/>
<path d="M10.4 89v14.6M12.5 89v14.6M12.6 88.9h44.8M57.5 89v14.6M57.6 88.9h19.8M77.5 89v14.6M77.6 88.9h27.9M105.6 89v14.6M105.7 88.9h14.4M120.2 89v14.6M120.4 88.9h14.3M134.8 89v14.6"/>
<path d="M135 88.9h14.3M149.4 89v14.6M149.6 88.9h14.4M164.1 89v14.6M164.2 88.9h32.3M196.6 89v14.6M200.1 89v14.6M10.4 103.8v14.6M10.4 118.7v14.5M12.5 103.8v14.6M12.5 118.7v14.5M12.6 103.7h44.8"/>
<path d="M12.6 118.5h44.8M57.5 103.8v14.6M57.5 118.7v14.5M57.6 103.7h19.8M57.6 118.5h19.8M77.5 103.8v14.6M77.5 118.7v14.5M77.6 103.7h27.9M77.6 118.5h27.9M105.6 103.8v14.6M105.6 118.7v14.5M105.7 103.7h14.4"/>
<path d="M105.7 118.5h14.4M120.2 103.8v14.6M120.2 118.7v14.5M120.4 103.7h14.3M120.4 118.5h14.3M134.8 103.8v14.6M134.8 118.7v14.5M135 103.7h14.3M135 118.5h14.3M149.4 103.8v14.6M149.4 118.7v14.5M149.6 103.7h14.4"/>
<path d="M149.6 118.5h14.4M164.1 103.8v14.6M164.1 118.7v14.5M164.2 103.7h32.3M164.2 118.5h32.3M196.6 103.8v14.6M196.6 118.7v14.5M200.1 103.8v14.6M200.1 118.7v14.5M10.4 133.5v14.5M12.5 133.5v14.5M12.6 133.3h44.8"/>
<path d="M57.5 133.5v14.5M57.6 133.3h19.8M77.5 133.5v14.5M77.6 133.3h27.9M105.6 133.5v14.5M105.7 133.3h14.4M120.2 133.5v14.5M120.4 133.3h14.3M134.8 133.5v14.5M135 133.3h14.3M149.4 133.5v14.5M149.6 133.3h14.4"/>
<path d="M164.1 133.5v14.5M164.2 133.3h32.3M196.6 133.5v14.5M200.1 133.5v14.5M10.4 148.3v14.6M12.5 148.3v14.6M12.6 148.2h44.8M57.5 148.3v14.6M57.6 148.2h19.8M77.5 148.3v14.6M77.6 148.2h27.9M105.6 148.3v14.6"/>
<path d="M105.7 148.2h14.4M120.2 148.3v14.6M120.4 148.2h14.3M134.8 148.3v14.6M135 148.2h14.3M149.4 148.3v14.6M149.6 148.2h14.4M164.1 148.3v14.6M164.2 148.2h32.3M196.6 148.3v14.6M200.1 148.3v14.6M10.2 169.5v100.2"/>
<path d="M10.3 163.1v6.4M12.6 163h44.8M57.6 163h19.8M77.6 163h27.9M105.7 163h14.4M120.4 163h14.3M135 163h14.3M149.6 163h14.4M164.2 163h32.3M200.2 163.1v6.4M200.2 169.5v100.2M10.3 270v8.2"/>
<path d="M10.4 278.3h130.2M10.6 269.9h130M140.7 270v8.2M140.8 269.9h59.3M140.8 278.3h59.3M200.2 270v8.2"/>
</g>
<g font-size="6.3">
<text x="63.5" y="14.8">LITE-ON</text>
<text x="96.6" y="14.8">TECHNOLOGY</text>
<text x="149.2" y="14.8">CORPORATION</text>
</g>
<g font-size="4.2">
<text x="76.5" y="23.6">Pro p erty o f L i te-O n O n l y</text>
<text x="18.8" y="38.4">Electrical / Optical Characteristics at Ta=25℃</text>
<text x="13.8" y="275.5">Part No. : LTST-T680KFKT</text>
<text x="144.2" y="275.7">Page :</text>
<text x="161" y="275.7">3</text>
<text x="171.5" y="275.7">of</text>
<text x="185.6" y="275.7">11</text>
<text x="10" y="283">BNS-OD-C131/A4</text>
</g>
<g font-size="3.9">
<text x="27.1" y="53.8">Parameter</text>
<text x="61.5" y="53.8">Symbol</text>
<text x="85.1" y="51.4">Part No.</text>
<text x="109.2" y="53.8">Min.</text>
<text x="123.9" y="53.8">Typ.</text>
<text x="138.1" y="53.8">Max.</text>
<text x="153.3" y="53.8">Unit</text>
<text x="168.7" y="53.8">Test Condition</text>
<text x="86.3" y="56.3">LTST-</text>
<text x="172.3" y="65.9">IF = 20mA</text>
<text x="14" y="68.3">Luminous Intensity</text>
<text x="65.4" y="68.3">IV</text>
<text x="82.8" y="68.3">T680KFKT</text>
<text x="108.5" y="68.3">112.0</text>
<text x="137.8" y="68.3">355.0</text>
<text x="153.4" y="68.3">mcd</text>
<text x="175.6" y="70.7">Note 1</text>
<text x="14" y="82.7">Viewing Angle</text>
<text x="63.7" y="82.8">2θ</text>
<text x="82.8" y="82.7">T680KFKT</text>
<text x="124.6" y="82.7">120</text>
<text x="154" y="82.7">deg</text>
<text x="169.8" y="82.7">Note 2 (Fig.5)</text>
<text x="170.3" y="95.1">Measurement</text>
<text x="14" y="97.5">Peak Emission Wavelength</text>
<text x="65.3" y="97.7">λP</text>
<text x="82.8" y="97.5">T680KFKT</text>
<text x="124.6" y="97.5">611</text>
<text x="154.3" y="97.5">nm</text>
<text x="169.5" y="99.9">@Peak (Fig.1)</text>
<text x="14" y="112.4">Dominant Wavelength</text>
<text x="65.4" y="112.5">λd</text>
<text x="82.8" y="112.4">T680KFKT</text>
<text x="110" y="112.4">610</text>
<text x="139.2" y="112.4">612</text>
<text x="154.3" y="112.4">nm</text>
<text x="175.6" y="112.4">Note 3</text>
<text x="14" y="127.2">Spectral Line Half-Width</text>
<text x="65.2" y="127.3">∆λ</text>
<text x="82.8" y="127.2">T680KFKT</text>
<text x="125.6" y="127.2">17</text>
<text x="154.3" y="127.2">nm</text>
<text x="14" y="142">Forward Voltage</text>
<text x="65" y="142">VF</text>
<text x="82.8" y="142">T680KFKT</text>
<text x="110.5" y="142">1.8</text>
<text x="139.7" y="142">2.4</text>
<text x="155.3" y="142">V</text>
<text x="172.3" y="142">IF = 20mA</text>
<text x="14" y="156.8">Reverse Current</text>
<text x="65.6" y="156.8">IR</text>
<text x="82.8" y="156.8">T680KFKT</text>
<text x="140.2" y="156.8">10</text>
<text x="153.4" y="156.8">μA</text>
<text x="173.7" y="156.8">VR = 5V</text>
<text x="12.7" y="174.2">NOTE: 1. Luminous intensity is measured with a light sensor and filter combination that approximates the CIE</text>
<text x="30.3" y="180.5">eye-response curve.</text>
<text x="26.4" y="186.9">2.θ1/2 is the off-axis angle at which the luminous intensity is half the axial luminous intensity.</text>
<text x="26.4" y="193.2">3. The dominant wavelength, λd is derived from the CIE chromaticity diagram and represents the single</text>
<text x="31.3" y="199.6">wavelength which defines the color of the device.</text>
<text x="26.5" y="205.9">4. Forward Voltage Tolerance is +/- 0.1 volt.</text>
</g>
<text font-size="2.8" x="67.6" y="82.9">1/2</text>
</svg>
